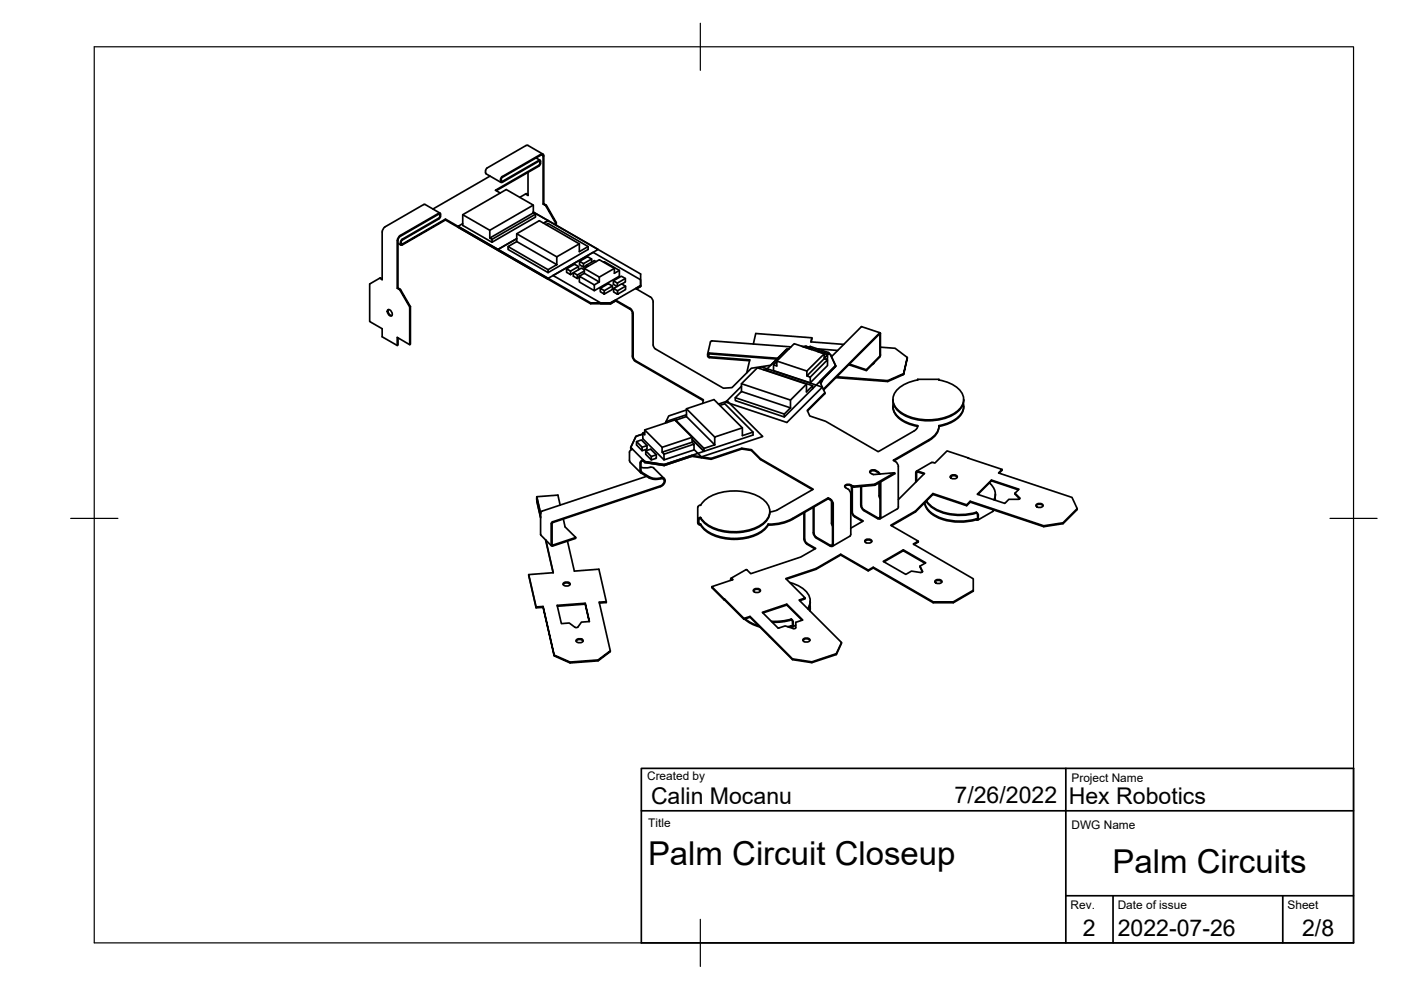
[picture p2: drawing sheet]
<svg xmlns="http://www.w3.org/2000/svg" width="297mm" height="210mm" viewBox="0 0 297 210" stroke-linecap="round" stroke-linejoin="round" font-family="sans-serif">
<!-- layer: Visible -->
<g fill="none" stroke="#000" stroke-width=".36">
<path d="M102.9 36.2v.4M103 36.6l.1 .2 3.1 1.9M103.3 35.6l-.3 .6M103.9 37.3l-12.1 7M106.3 38l.2-.4 8.2-4.7h.4v10.4M111.5 30.9l-8.2 4.7M111.5 30.9l.4-.1 3.2 1.9M112 36.5v4.9l-.6-.3M113.6 33.5l.9 .5M114.2 34l-7.7 4.5h-.2v-.5M114.2 35.2l-9 5.2M114.2 34h.4v.2"/>
<path d="M114.4 34.3v.4M114.5 34.3l-.3-.1-7.9 4.5a.86 .86 0 0 1 .2-1.3l8.2-4.7h.4l.2 .4v10.1M114.5 34.7l-.3 .3-9.1 5.3 1 .6M114.6 34.2a.88 .88 0 0 1-.3 1M80.5 59l-2.1 1.2v8l2.6 1.5v1.7l3.2 1.9M84.4 51.6l.6 .4M85.3 51.8l-.2-.2v-.5l.2-.2 7.7-4.5a.95 .95 0 0 0 .2-1.3l-8.3 4.8-.5 .5-.2 .6v10.1M93 46.2l-7.7 4.5-.3 .4v.8h.3l9.1-5.3v-.1l-9.1 5.3M93.2 45.5v.4M93.3 45.5l-.3-.1-8.1 4.7-.4 .4-.1 .4v10.1M93.3 45.9l-.3 .4M93.3 45.2l-3.3-1.9-8.6 5-.4 .9v10.1l-.5-.3 .2-.1 .3 .2"/>
<path d="M94.4 46.6l30.8 17.8h4.3l1-.6 3.3 1.9 .3 .7M94.4 46.5l30.8 17.7h4.3l1-.6 3.3 2 .4 .9M98.1 47.4l-1 .6 8.5 4.9v.2l-8.5-4.9v-.2M98.1 45.5l5.7 3.3v1.7M103.8 50.5l9.3-5.4 .4 .3-9.2 5.4zM105.6 52.9l10.6 6.1v.2l-10.6-6.1zM107.7 52.3l1.9-1.1 8.4 4.9-1.8 1.1zM107.7 52.3v.6l8.5 4.9v-.6M109.6 51.2v-1.6l4.7-2.8 8.5 4.9v1.7l1.9-1.1M109.6 50.6l-4 2.3M109.6 49.6l8.4 4.9M112 41.3l-.4-.3-1.4 .8"/>
<path d="M113.1 45.1v-1.6l-5.8-3.3-9.2 5.3v2.3l6.2 3.6M113.1 43.5l-9.3 5.3M113.5 45.4v.6l-9.2 5.4v-.6M115.1 43.3l.2-.1 .5 .3-.1 .1zM115.8 47.6l.4-.2 8.5 4.9v.6l-8.5 4.9M115.8 43.5l2.1 3.7-.1 .1-2.1-3.7M116.2 46.8l10.6 6.1-10.6 6.1M116.2 46.8l-3.1-1.8 22.7 13.1v2.5l-1 .6 3 1.7M116.2 46.8l-.9 .5M117.8 47.3v.4M117.9 47.2v.6M120.1 57l.9 .5v.7l-.9-.5v-.7l1.7-1 .9 .5v.7"/>
<path d="M121.6 57.9l-.6 .3M121.6 57.8l.8 .5M122.7 56.5l-1.7 1M122.8 58.6l3.2 1.8v1.2l-3.2-1.8zM122.8 58.6l1.1-.7 3.2 1.9-1.1 .6M122.8 51.7l-4.8 2.8v1.6M122.8 58.8l-.4 .2M122.9 55.4l.8 .5v.7l-.8-.5v-.7l1.7-1 .8 .5v.7M123.9 57.9v-1l3.2 1.9v1M123.9 56.9l3.2-1.8 3.2 1.8v1l1-.6M123.9 57.2l-.6-.4-1.7 1v.8l.8 .4v-.7l1.5-.8M124.3 56.3l-.6 .3"/>
<path d="M124.7 56.4l-.4-.2v.5M125.4 54.9l-1.7 1M126.4 55.5l-.4-.2-1.7 .9M128 55.6l.1-.1 3.2 1.8v1.3l-5.3 3M130 59.5l.9 .5M130.3 56.9l-3.2 1.9M132.6 59l-1.7 1v.7M82.2 65.7a.76 .76 0 0 1 .8 .4 .76 .76 0 0 1-.1 .9l-.6-.5zM82.3 65.6a.96 .96 0 0 0 .8 1.3M84.8 61.4h.1l2.1 3.6-.1 .1zM84.9 61.4l-.5-.4-.2 .1 .6 .3M86.9 65.1v8"/>
<path d="M87 65v8l-.1 .1-2.7-1.6v1.8l.2-.1v-1.6M125.2 64.2v.2M127.3 61.1l.8 .5v.7l-.8-.4v-.8l1.7-1 .8 .5v.8l-1.7 .9M127.3 64.2h2.2v.2h-2.2zM127.3 64.2l-10-5.8 8.5-4.9 10 5.8v1.3l-6.3 3.6M129.8 60.6l-1.7 1M130.1 61.2l.8 .5v.7l-.8-.5v-.7l1.7-1 .8 .5v.7l-1.7 1M130.5 63.6v.2l-1 .6v-.2M131.8 60.2l.8-.4v-.8l-.9-.4-1.7 .9v.8l.8 .4M132.6 60.7l-1.7 1M134.1 66.4v9.1M134.1 75.5l.2 .6 .4 .5"/>
<path d="M134.2 66.5v9.1l.3 .7 14.6 8.5-.1 .7M134.7 76.6l14.4 8.3M134.9 61.2l.9-.5v-.1v.1zM137.8 62.9l.5 .5 .2 .6M138.5 64v9.2M138.5 73.2l.1 .4 .4 .4 14.4 8.3 1.8-.1 4.1-4.1 4.1-.7 3.4-3.3 .5-.1-.5 .1-4.4 4.4M150 75.1v.4M150.1 75.5l.3 .3 8.5 .7M150.1 75.1l.3-.3 14.5 1.2M150.3 75.2v.3l.1 .1 8.6 .7-.7 2.8M150.4 75l14.3 1.1M150.4 75l-.1 .1"/>
<path d="M151 72.3l16.7 1.2M151 72.3l-.4 .2-.6 2.6M161 78.1l.4-.3 12.9 4.3-7.5 7.5-12.9-4.3 3.3-3.4M161.8 78.4l10.5 3.4v.6M164 77.4l.7 .2v-1l6.4 2.1M164.7 76.6l-.7 .8v1.2l7.8 2.6M170 73.4l2.1 .7M171.8 73.5l3.9 1.3M171.8 73.4l-.3 .2-.6-.2-.6 .1 .6-.1 5.2 1.8 1.1 2.5-3.3 3.3 3.3-3.3v-.2l-10.9 10.9M172 72.5l.1-.9-11.9-.9-.5 2.2M172.1 71.6l-.2 .9 7 .5M173.4 74.5l2.1 .7"/>
<path d="M173.4 74l4.2 .3M174.8 76v-1l-3.7 3.7v1M174.8 75l-6.4-2.1-3.7 3.7M174.8 75.8h.1M174.9 76.1v-.3l.6-.6v.8l-.3 .2M175.5 76.3v1.2l-3.7 3.7v-1.2zM175.5 76.3l-.7-.3-3.7 3.7 .7 .3M175.6 75h.1M175.8 75v.1M175.8 75l-.1-.2-.3 .1 .7 .3 1.1 2.3-3.4 3.4 1.1 2.4-3.7 3.7 .5 1.2 3.3 1.1 11.2 6.5 7.6-4.4a1.36 1.36 0 0 0 .8-1.1M177.4 79.9l10.8 .8M180 77.3l3.7 1.3"/>
<path d="M182.6 69.3l-6.3 6.3M182.7 69.3l3.9 1.3M182.7 69.2l-.1 .1M183.7 78.4v.2l3-3.2-.1-4.8-12 11.9M185.3 77h.1M185.3 77l-.3 .3M186.5 70.8l-11.9 11.9M186.5 70.8v4.7l-2.8 2.9-3.6-1.2M186.7 73.6l3.1 .2 2.6 2-.8 3.6 .8-3.6M191.6 79.2l-3.4 1.5v.2l3.4-1.5M133.5 97.6l.1 .4 2.2 2.2M133.7 95.1l1.1-2.6 1.5-.5-1.5 .5-1.1 2.4 .4 .3-.6 .5v1.9"/>
<path d="M133.7 95.1v-.2l3 3v.2l4.1 .6v-.2l8.5-2.8M133.7 95.1l.3 .2M135 93.6l1.1 1.2M135.7 98.1v1.7l.2 .5a4.6 4.6 0 0 0 3.6 1.3l.6-.1a.62 .62 0 0 1 .7 .3 .62 .62 0 0 1-.2 .8l-.6 .4-22.8 7.6-.3 .3v4.7l.1 .2 5.1-1.7v-.1M135.7 98.1l.2-.4 .5-.2v.2l-.4 .1-.1 .3 .1 1.9 1.7 1.1M135.9 99.1l1.5 .1a1.09 1.09 0 0 1 1.2 0M136.3 91.8l.4 .4v-1l6.4-2.2 3.6 3.7v1.1M136.4 97.5l.3 .4 4.1 .6 5.9-1.9 4.1 .6 6.5-2.2 2 .3 1.9 2 11.2 6.4-7.6 4.4-1.6 .4M136.7 91.7l-.4 .1v1.2l4.5 4.5M136.7 91.2l3.7 3.6M136.9 95.6l1-.4 1.2 1.2v.8l-1 .3M137.2 94.5l-1.1 .3v.8l-1.1-1.2v-.8l1-.3 1.2 1.2v.7l-1.1 .4"/>
<path d="M138.6 99.2l2.2 2.3M139.1 96.4l-1 .4v.7l-1.2-1.2v-.7l1.2 1.2M140.8 96.3l6.4-2.1v1.2l-6.4 2.1zM143.3 89.1l2.2-.8 6 6-2.2 .8zM143.3 89.1v.2M145.5 88.3v-1.6l5.9-2 6 6v1.7l2.3-.8M145.5 86.9l-3.7 1.3-.7 1.5M145.5 87.9l-4.3 1.5 .2 .2M145.5 86.7l6 6M146.7 96.6v.1l-5.9 2v-.2l-4.1-.6v.2l-.3-.4 .3 .4 4.1 .6 5.9-2 4.1 .7 6.5-2.2 2 .3 1.9 1.9 11.1 6.4M146.7 92.7l-6.3 2.1v1.1M147.2 94.2l-.5-.4-6.3 2.1 .4 .4"/>
<path d="M147.2 95.3l1.5 1.6M148.7 96.9v.2M149.3 95.1v.6l-2.6-2.5 2.6 2.5M150.8 97.2v.2M152.3 85.7l1.9-.7 7.5 7.6-13 4.3M152.6 86l1.1-.4 6 6v.6l-10.4 3.5M155.9 84.3l1.3-1.3 10.4 3.5-1.3 1.3zM155.9 84.3v.6l10.4 3.5v-.6M157.2 81.4l10.4 3.4M157.3 95v.2M157.4 90.7l-5.9 2v1.6M159.3 95.3v.2"/>
<path d="M161.2 97.3v.1M171 81.4l-3.4 3.4v1.7M172.3 81.8l-1.3 1.3v-1.7l-10.4-3.4-3.4 3.4v1.6M174.3 80.5l-.3 .7M174.5 80.4l-.5 .9M174.9 83.3v.2l-3.7 3.6M177.2 80.1l11 .8M189.3 84.9a4.2 4.2 0 0 0 3.1 3.5 11.5 11.5 0 0 0 10.5-1 3.3 3.3 0 0 0 1.4-2.5M189.3 86.1a3.6 3.6 0 0 0 2.5 3.4l2.8 .9M189.3 84.7v.2M189.4 85.5a3.5 3.5 0 0 0 2.2 3.7l1.8 .8 1.2 .2M190.2 82.7a8.5 8.5 0 0 1 4.4-2.2l4.5-.1v.2a6.4 6.4 0 0 1 5.1 3.4 3.3 3.3 0 0 1-1.8 3.6 11.3 11.3 0 0 1-11.8-.5 2.88 2.88 0 0 1-.4-4.4z"/>
<path d="M194.3 99.9l3.3-1.9 .6 .2 2.6-2.6 11.6 3.9-.7 .8 15.6 5.2 1.1 2.3-3 3-4.1 .7-15.6-5.2-.7 .7-7.2-2.4-3.7 3.7-5.3 3.1 5.9 3.3-1.1 .7 12.8 7.3v2.5l-4.3 2.4h-4.2l-12.8-7.3-1 .6-5.9-3.4-5.2 3-6.4 2.2 4.1 4.1-1.3 .4 9 9-1.1 2.4-5.2 1.7-4.1-.6-9-9-1.3 .4-6.8-6.7 4.5-1.5-.2-.2M194.6 90.2v.1M194.6 99.9h-.3l-.1 .2 .1 .2v1.8M194.6 99.9v.2l-.3 .2M194.6 99.9l1.4 .5-5.5 5.5M197 93.4l-7.5 4.3M197 93.4a3.6 3.6 0 0 0 2.1-3.1 3.6 3.6 0 0 1-2.1 2.9l-7.6 4.4a1.55 1.55 0 0 1 1.1 1.3l-.1 8.7-.1 .3-3.8 2.1M204.2 85.5a3.5 3.5 0 0 1-2.1 3.7l-1.9 .8-1.1 .2M204.3 86.1a3.7 3.7 0 0 1-2.5 3.4l-2.7 .9M204.3 84.7v.2M205.3 97.1v.1M212.4 99.5v.2l-.6 .6"/>
<path d="M113.8 105.8v.6M113.8 106v-.7l.8 3.7M113.8 106l.8 3.6M113.8 106.4l.8 3.4M113.8 105.6h.1M114.6 108.8v4.5M114.6 113.3l2.3 2.4M114.9 108.4l-.3 .4M115.7 114.5l1.6 6.9M115.7 114.5l1.6 6.9-5.2 .4 1.6 7.1M118.3 105l-4.5 .3M118.3 105l.5 2.1"/>
<path d="M119.4 110.1l.4 1.6 2.3 2.3-5 1.6v-4.6M120.3 114.7l1.5 6.4 5.2-.4 1.5 6.9v.2l-1.4 .1M137.1 101l-22.2 7.4M137.7 101.1a3 3 0 0 0 2.4 .2M140.1 101.3a.76 .76 0 0 1 .9 .4 .76 .76 0 0 1-.3 1l-.7 .5-22.8 7.6-.1 .2M148.5 109.7a.48 .48 0 0 0-.5 .5M148.5 109.9l-.3 .1v.9l.3 .2M148.5 109.7v.2M148.5 111.1v.2M148.6 111.3a7.6 7.6 0 0 0 6 3 9.8 9.8 0 0 0 7.9-2.4l.4-.6M148.6 111.1a7.6 7.6 0 0 0 6 3 9.8 9.8 0 0 0 7.9-2.4l.4-.6M148.6 109.7a7.7 7.7 0 0 0 6.1 3 9.7 9.7 0 0 0 7.8-2.5 3 3 0 0 0-1.1-4.6 11.3 11.3 0 0 0-11.9 .4l-1 1.1a.5 .5 0 0 0-.6 .5l.1 3.3 .2 .4h.3"/>
<path d="M163.2 108.4a3.7 3.7 0 0 1-2.5 3.5 11.3 11.3 0 0 1-11.2-.9l-.9-1.1M168 110.1l7.6-4.4 .4 .3 .4 .3 .1 .5-.1 8.8h-.4l-2.9-1.7M168 110.1a10.6 10.6 0 0 1-5.1 1.2v-.2a10.6 10.6 0 0 0 5.1-1.2l7.6-4.3a1.58 1.58 0 0 1 1.1 1.3v8.5l-.2 .4h-.5M170.5 108.7v5.9l.6 .8 1.7 1M170.6 108.6l.1 6 .4 .6 1.9 1.1-3.2 1.8-10.6 3.5-1-.8-3.2 1.8M172.4 107.6v5.4l.2 .6 .5 .5 2.9 1.7M172.6 107.5v5.6l.1 .4 .4 .4M175.6 105.6v.1M176.3 106.2v4.7l.2 .6M178.2 117.5v.2M179.1 103.2a1.27 1.27 0 0 1 1.8 .1h.2M179.7 103.6l.5 .5 .2 .6"/>
<path d="M180.2 113.7l-3.7 2.1M180.4 104.8v8.5l-.2 .4M180.5 103.1l.1 5.7 .6 .8 1.7 .9M180.7 103.2v5.4l.1 .4 .4 .4M181 103.1a1.5 1.5 0 0 0-1.9-.1v.2l.6 .5M181.2 109.4l1.8 1.1-2.6 1.5M182.5 103.2v4M182.5 107.1l.2 .7 .4 .4 3 1.8M183.4 114.8a.96 .96 0 0 1 1.4 0M183.6 114.4l.5-.1a.58 .58 0 0 1 .7 .5l-.7 .4a.58 .58 0 0 1-.7-.6zM184.4 100.1a1.32 1.32 0 0 1 2 .4M185.4 102.7l.1 .2-4.4 .4"/>
<path d="M186.4 102.4v2.7l.2 .6M186.4 100.4v.1M186.6 100.5a1.46 1.46 0 0 0-2.2-.6 .79 .79 0 0 0 .8 .7l4.5-.4v.2l-4.2 2.5M186.6 102.2v7.3l-.3 .3-3.2-1.7-.3-.4-.1-.5-.1-4.1M186.7 102.2v7.4l-.1 .4h-.5M187.3 119l4.2-2.4 4.8 2.7-1.2 .7 .5 1.1-.1 .2-2.2-.2-1.3 .7zM187.4 119.1l4.1-2.3 4.6 2.6M189.7 100.2l-4.3 2.5-4.4 .4M191.5 116.6v.2M194.1 108.3v.2M194.2 100.2v2M194.6 100.1l1.3 .4"/>
<path d="M194.7 114.7v.2l-.9 .6M196 106.6a4.8 4.8 0 0 0 3.8 3.5 12.5 12.5 0 0 0 7.2 .1M196.1 106.6a5 5 0 0 0 3.8 3.4 12.5 12.5 0 0 0 7.1 0M196.4 106.2a8 8 0 0 0 6.6 3.1l2.5-.2 1.5-.3M196.4 106.2a8.5 8.5 0 0 0 7.5 2.9l3.1-.5M197.8 104.6v.2M201.5 101.2a.96 .96 0 0 1 1.5 0M201.7 100.8l.5-.1a.58 .58 0 0 1 .7 .5l-.7 .3a.58 .58 0 0 1-.7-.5zM205 107v.2M205.7 106.3v.2M207 108.6l.1 .1M207 108.6l.1 .2"/>
<path d="M207.1 108.8l.2 .4M207.1 108.6l.3 .4v1M207.2 104.8l3-3 5.8 1.9-.8 .9 1 1-.4 .3h-1.9l-.9 .8zM207.3 109.2v.7M207.3 109.9l-.1 .2-.2-.1 .1 .3M207.4 110l-.2 .3-.1-.1M209.8 102.4a2.92 2.92 0 0 1 .9 3.6M210.2 101.8v.2M210.6 108.1l-.1 .3-3.2 1.9M211 105.6v.4M211 104.8l-.2 1.2M215.2 104.6v.2l1 .9"/>
<path d="M215.9 103.9l-5.7-1.9-2.9 2.8M219.7 107.2a.96 .96 0 0 1 1.4 0M219.9 106.9l.5-.2a.58 .58 0 0 1 .7 .6l-.7 .3a.58 .58 0 0 1-.7-.5zM221.3 111.5v.2M225.4 110.8v.2M228.4 107.8v.2l-3 3-4.1 .7-15.6-5.2-.7 .7-7.2-2.4-3.7 3.7-5.1 3M112.1 121.8l1.6 6.9M115.1 128.6l-1.4 .1v.2l1.4-.1M117.5 138.9l-2.4-10.3 2.4 10.5M119.4 123.9a.96 .96 0 0 1 1.5 0M119.6 123.5l.5-.1a.58 .58 0 0 1 .8 .5l-.8 .4a.58 .58 0 0 1-.7-.6zM122.1 135.9a.96 .96 0 0 1 1.5 0"/>
<path d="M122.4 135.5l.5-.1a.58 .58 0 0 1 .7 .6l-.7 .3a.58 .58 0 0 1-.7-.6zM124.1 127.9l-6 .4 .9 3.9 1.7-.1 1.2 .9M124.1 128.1l-5.9 .4M124.9 131.8l-.8-3.9 .9 3.9-1.7 .1-.9 1.1h-.5M126.8 139.9l-5.9 .5v.2l5.9-.5M128.5 127.6l-1.5 .1 2.4 10.5-2.6 1.9v-.2l2.6-1.9M150.9 124.4v.2l2.7 2.6M153.5 127v.2M153.6 127v.2l4.1 4.1v-.2M154.9 122.8l.2 .2M154.9 122.8v.3M155.2 122.7l-.2-.1-.1 .2"/>
<path d="M155.2 122.7l-.1 .2M155.2 122.9l.1 .1M157.9 131.2l1.4 1 1.8 .7M158 131.2l1.3 .9 1.6 .6M159 130.7v.2l-1.3 .4M159 130.9l9 9M159.7 125.3a.96 .96 0 0 1 1.5 0M159.9 124.9l.6-.1a.58 .58 0 0 1 .7 .5l-.7 .3a.58 .58 0 0 1-.8-.5zM161.6 129.8l5.2-1.7 3.4 3.4-1.5 .4v1.2l-.2 .2-2-.6-1.5 .5zM165.2 133.1l-.2 .1M166.7 122.8l6.3-2.1 5.2-3 5.9 3.3 1-.6 12.8 7.4h4.2l4.3-2.5v-.1M166.8 128.1v.2l-5 1.7"/>
<path d="M166.8 128.3l3.3 3.2M167.5 123.5a5.4 5.4 0 0 1 4.3 3.6l-.2 1.3-.3 .6M167.7 131.5v-.2l.3 .2 .2 .4-.1 1h-.4v-.2h.3v-.1M167.7 131.5h.1M167.8 132.7l-.8 .2M167.8 132.9l-.5 .1M167.8 131.3l-2.4 .4h-1.8M167.8 131.5l-1.7 .3-2.3 .1M167.8 131.5l.2 .3M168 139.7v.2l4.1 .6v-.2M168 131.9v.7M168.7 132.5l-.6 .4"/>
<path d="M170.2 135.8a.96 .96 0 0 1 1.5 0M170.4 135.4l.6-.1a.58 .58 0 0 1 .7 .5l-.7 .3a.58 .58 0 0 1-.8-.5zM170.7 126.8v.2l-1.1 .4M171.7 128.2v1.3M171.8 127.4l-.1 1-.4 .7M171.8 128.9l-.1 .6M173 120.5v.2M177.3 138.8l-5.2 1.7M178.4 136.2l-1.1 2.6v-.2M184.1 120.9v.1M185.1 120.3v.1M195.1 120l.5 1.3"/>
<path d="M197.9 127.6v.2M198.2 123.4a.96 .96 0 0 1 1.5 0M198.4 123l.6-.1a.58 .58 0 0 1 .7 .5l-.7 .3a.58 .58 0 0 1-.8-.5zM202.1 127.6v.2M120.9 140.4l-3.4-1.5v.2l3.4 1.5"/>
</g>
<!-- layer: Border -->
<path d="M20 9.9h267v190h-267zM148.5 4.9v10M15 109.9h10M282 109.9h10M148.5 194.9v10" fill="none" stroke="#000" stroke-width=".25"/>
<!-- layer: TitleBlock -->
<path d="M136 162.9h151v37h-151zM136 171.9h151M226 162.9v37M226 189.9h61M236 189.9v10M272 189.9v10" fill="none" stroke="#000" stroke-width=".36"/>
<g font-size="7">
<text x="137.4" y="183.5">Palm Circuit Closeup</text>
<text x="235.9" y="185.2">Palm Circuits</text>
</g>
<g font-size="4.9">
<text x="138" y="170.6">Calin Mocanu</text>
<text x="202.4" y="170.3">7/26/2022</text>
<text x="226.6" y="170.4">Hex Robotics</text>
<text x="229.6" y="198.6">2</text>
<text x="237" y="198.4">2022-07-26</text>
<text x="276.1" y="198.6">2/8</text>
</g>
<g font-size="2.5">
<text x="137.2" y="165.4">Created by</text>
<text x="227.2" y="165.8">Project Name</text>
<text x="137.4" y="175.4">Title</text>
<text x="227.2" y="175.8">DWG Name</text>
<text x="227" y="192.7">Rev.</text>
<text x="237" y="192.7">Date of issue</text>
<text x="273" y="192.7">Sheet</text>
</g>
</svg>
